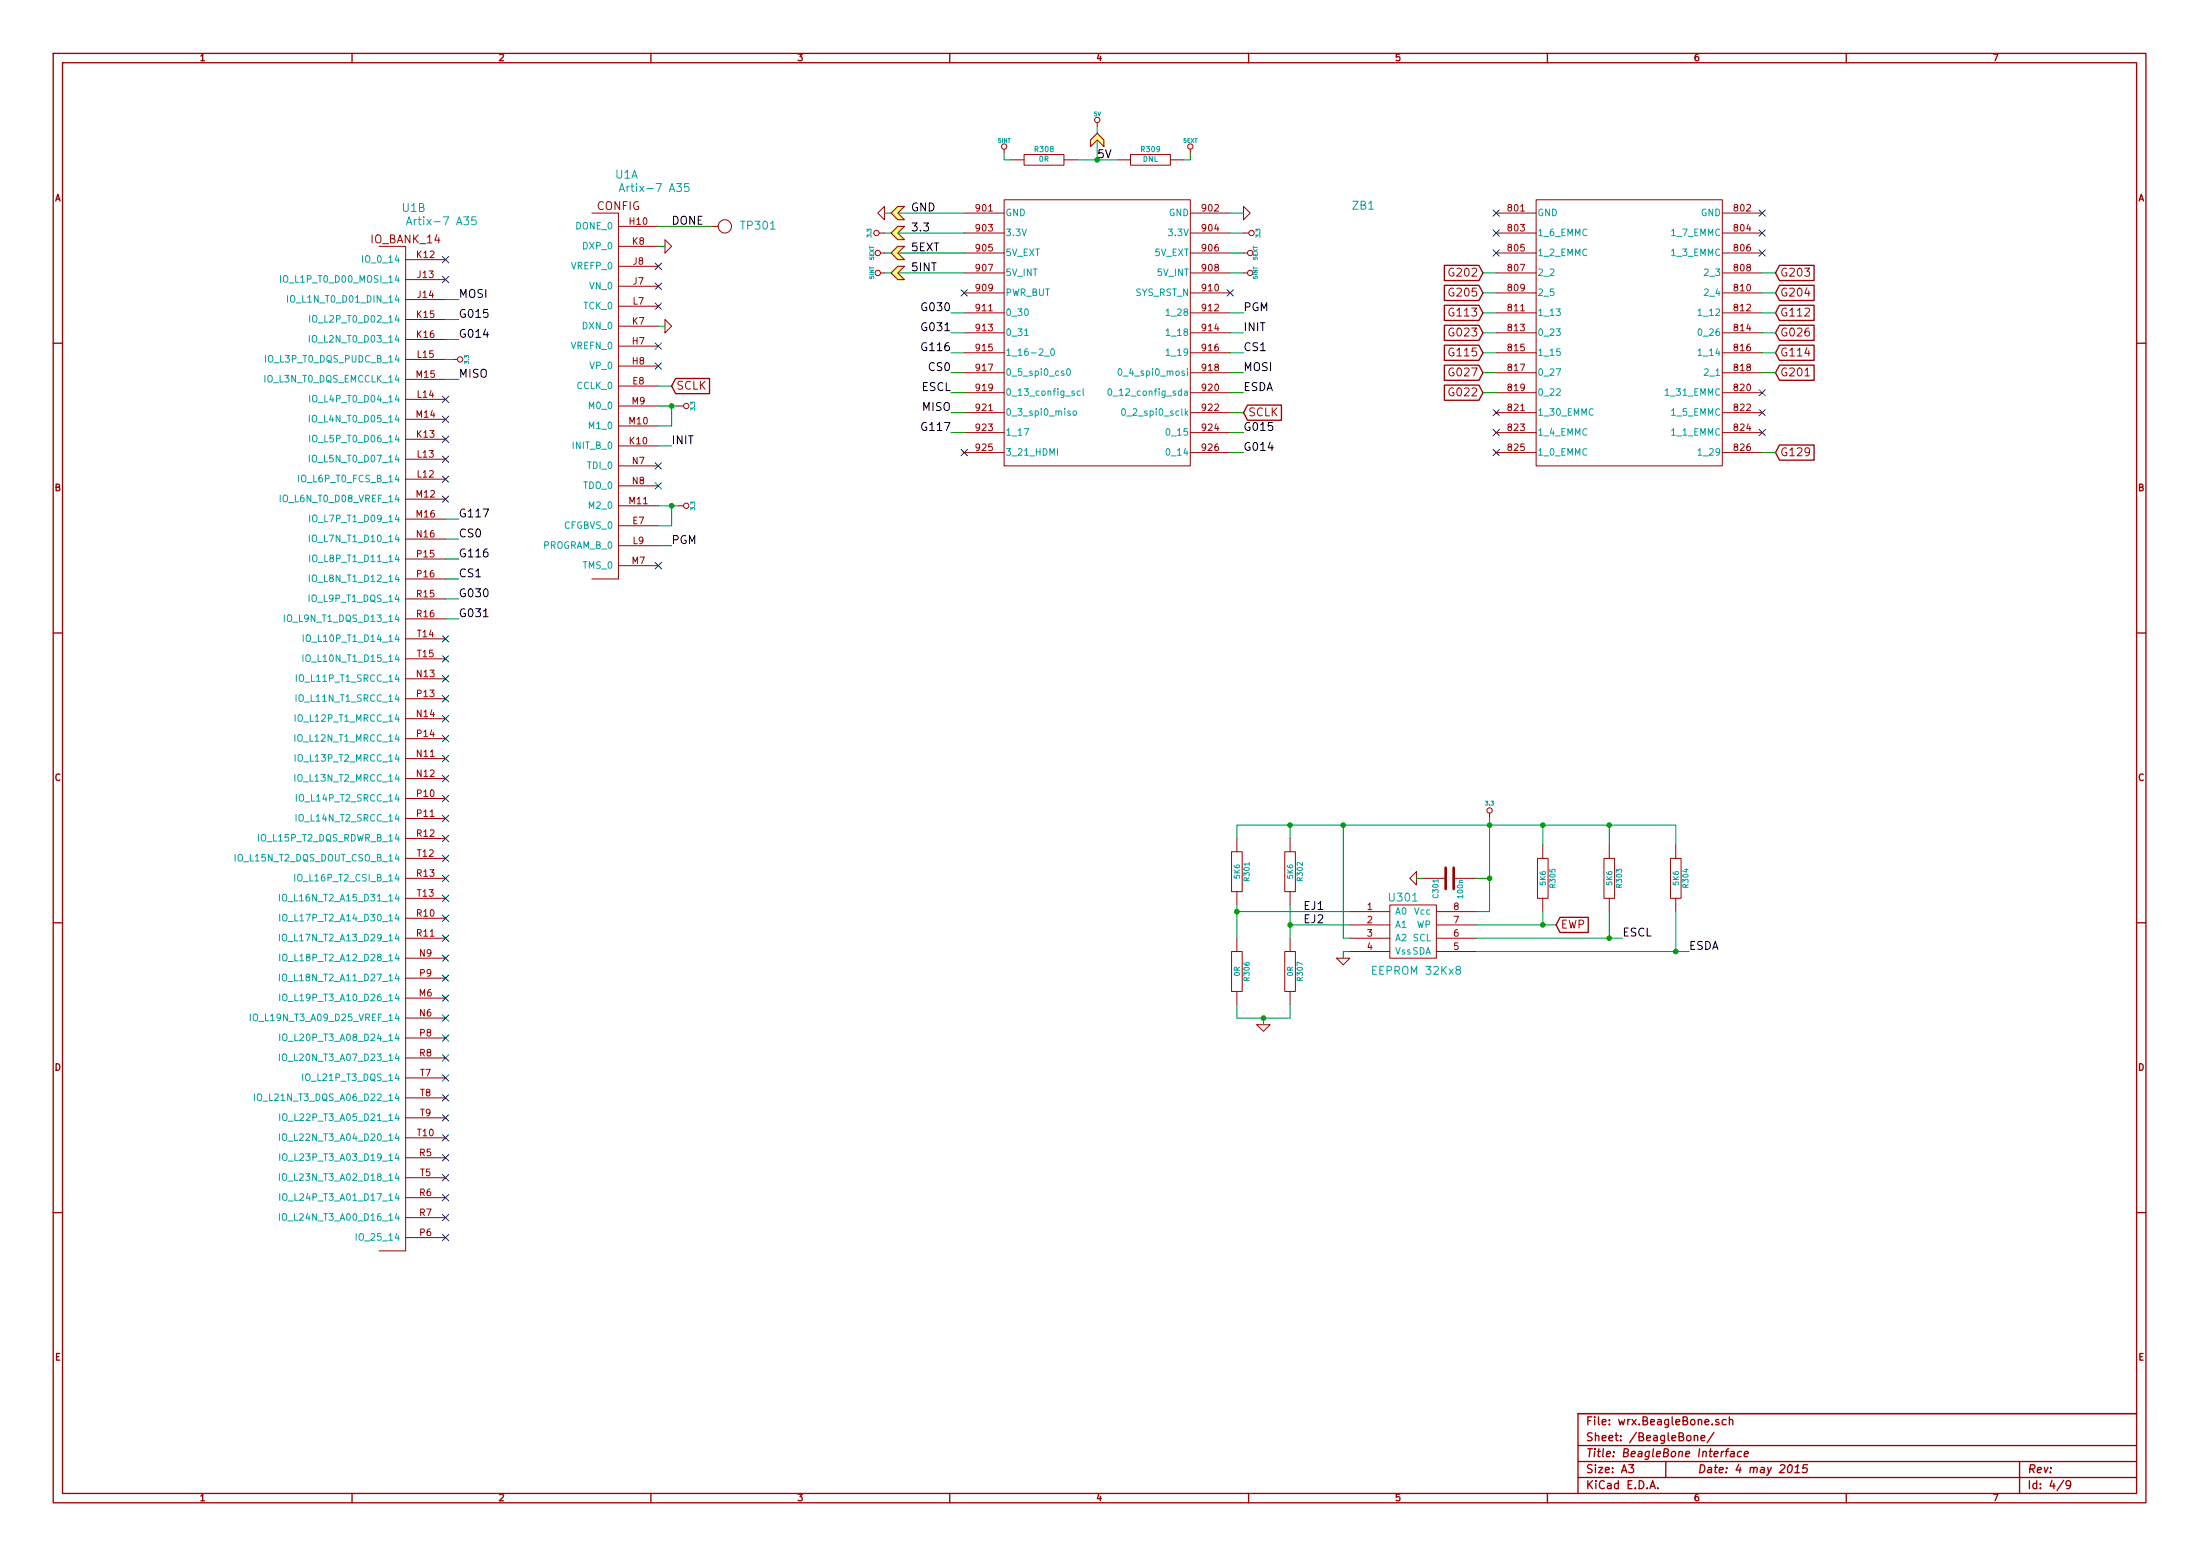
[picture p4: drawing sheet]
<svg xmlns="http://www.w3.org/2000/svg" width="420mm" height="297mm" viewBox="0 0 420 297" stroke-linecap="round" stroke-linejoin="round" font-family="sans-serif">
<g fill="none" stroke="#a00000" stroke-width=".25">
<path d="M10.2 10.2h399.6v276.7h-399.6zM11.9 12h396.2v273.1h-396.2zM67.2 10.2v1.8M124.3 10.2v1.8M181.4 10.2v1.8M238.5 10.2v1.8M295.5 10.2v1.8M352.6 10.2v1.8M275.8 50.7h6.6l.8 1.4-.8 1.5h-6.6zM275.8 54.5h6.6l.8 1.4-.8 1.5h-6.6zM275.8 58.3h6.6l.8 1.4-.8 1.5h-6.6zM339.9 50.7h6.6v2.9h-6.6l-.8-1.5z"/>
<path d="M339.9 54.5h6.6v2.9h-6.6l-.8-1.5zM339.9 58.3h6.6v2.9h-6.6l-.8-1.5zM10.2 65.5h1.7M129 72.2h6.5v2.9h-6.5l-.7-1.4zM238.3 77.3h6.4v2.9h-6.4l-.8-1.4zM275.8 62.1h6.6l.8 1.4-.8 1.5h-6.6zM275.8 65.9h6.6l.8 1.4-.8 1.5h-6.6zM275.8 69.7h6.6l.8 1.5-.8 1.4h-6.6zM275.8 73.5h6.6l.8 1.5-.8 1.4h-6.6zM339.9 62.1h6.6v2.9h-6.6l-.8-1.5zM339.9 65.9h6.6v2.9h-6.6l-.8-1.5zM339.9 69.7h6.6v2.9h-6.6l-.8-1.4z"/>
<path d="M408.1 65.5h1.7M339.9 84.9h6.6v2.9h-6.6l-.8-1.4zM10.2 120.8h1.7M408.1 120.8h1.7M10.2 176.2h1.7M297.9 175.1h5.4v2.9h-5.4l-.7-1.4zM408.1 176.2h1.7M10.2 231.5h1.7M408.1 231.5h1.7M301.4 276h106.7M301.4 279h106.7M311 279.6h1l-.5 .6 .4 .2v.6l-.2 .1-.7-.1"/>
<path d="M318.1 279v3.1M323.6 274.2v-.1a.36 .36 0 0 1 .6 .2v.7M323.6 274v1M324.9 274.5l.7-.1-.1-.3-.4-.1-.2 .3v.7h.6M327.3 273.4l-1.3 2M328.2 271.1l-.3-.1-.2 .2v.2l.5 .2v.3h-.5M329.5 277.1h.6M329.6 271.1l-.4-.1-.3 .3 .1 .6 .2 .1 .4-.1M330.2 276.6l-.4 .2-.2 1.3M330.3 271.1h.1a.36 .36 0 0 1 .5 .1v.8M330.3 270.5v1.5M330.6 277.2h.6l-.1 .9"/>
<path d="M331.2 277.5l-.7 .1-.1 .3 .2 .2 .5-.1M332.6 277.2l-.4-.1-.3 .3v.6l.2 .1 .4-.1M333.1 277.6l.8-.1-.1-.3h-.6l-.1 .7 .2 .2 .4-.1M341.6 279.8l.4-.2a.88 .88 0 0 1-.3 1.5l-.2-.1-.1-.4zM345.2 279.6h-.8l-.1 .8 .2-.2 .5 .1 .2 .2-.2 .5-.2 .1-.6-.1M385.7 279v6.1M408.1 269.9h-106.7v15.2M67.2 285.1v1.8M124.3 285.1v1.8M181.4 285.1v1.8M238.5 285.1v1.8M295.5 285.1v1.8"/>
<path d="M301.4 282.1h106.7M315.1 284.2l.5-1.5 .5 1.5M315.2 283.8h.8M316.6 284.1v.1M342.7 281.1h.9M342.9 280l.5-.4-.2 1.5M352.6 285.1v1.8M394.1 282.6l-1.3 2M395.5 283.3l-.4 .3h-.4l-.1-.3 .1-.6h.4l.3 .1a1.16 1.16 0 0 1-.3 1.3l-.4 .1"/>
</g>
<g fill="none" stroke="#a00000" stroke-width=".19">
<path d="M191.8 38.1h35.5v50.8h-35.5zM191.8 28.5v.7M193 30.5h2.6M195.6 29.5h7.6v2h-7.6zM203.2 30.5h2.5M208.3 26.7l1.2-1.3 1.3 1.3v1.3l-1.3-1.3-1.2 1.3zM209.5 23.4v.8M213.4 30.5h2.5M215.9 29.5h7.6v2h-7.6zM223.5 30.5h2.6M227.3 28.5v.7M237.5 39.4l1.3 1.3-1.3 1.2z"/>
<path d="M293.4 38.1h35.5v50.8h-35.5zM72.4 47h5.1zM77.5 47v191.8zM77.5 49.6h7.6M77.5 53.4h7.6M77.5 57.2h7.6M113 40.7h5.1zM118.1 40.7v69.8zM118.1 54.6h7.6M118.1 58.5h7.6M118.1 50.8h7.6M118.1 47h7.6"/>
<path d="M118.1 43.2h7.6M127 45.8l1.3 1.2-1.3 1.3zM135.9 43.2h1.3M167.6 40.7l1.3-1.3v2.5zM167.9 44.5h1M168.1 52.1h.8M168.1 48.3h.8M170.2 40.7l1.2-1.3h1.3l-1.3 1.3 1.3 1.2h-1.3zM170.2 44.5l1.2-1.3h1.3l-1.3 1.3 1.3 1.3h-1.3zM170.2 48.3l1.2-1.3h1.3l-1.3 1.3 1.3 1.3h-1.3zM171.4 50.8h1.3l-1.3 1.3 1.3 1.3h-1.3l-1.2-1.3zM184.1 55.9h7.7"/>
<path d="M184.1 40.7h7.7M184.1 59.7h7.7M184.1 44.5h7.7M184.1 48.3h7.7M184.1 52.1h7.7M227.3 55.9h7.6M227.3 40.7h7.6M227.3 59.7h7.6M227.3 44.5h7.6M227.3 48.3h7.6M227.3 52.1h7.6M237.5 44.5h1"/>
<path d="M237.5 52.1h.8M237.5 48.3h.8M285.7 55.9h7.7M285.7 40.7h7.7M285.7 59.7h7.7M285.7 44.5h7.7M285.7 48.3h7.7M285.7 52.1h7.7M328.9 55.9h7.6M328.9 40.7h7.6M328.9 59.7h7.6M328.9 44.5h7.6"/>
<path d="M328.9 48.3h7.6M328.9 52.1h7.6M77.5 76.2h7.6M77.5 61h7.6M77.5 68.6h7.6M77.5 72.4h7.6M77.5 64.8h7.6M86.4 68.6h1M118.1 66.1h7.6M118.1 62.3h7.6M118.1 73.7h7.6M118.1 69.9h7.6"/>
<path d="M118.1 77.5h7.6M127 61l1.3 1.3-1.3 1.2zM129.5 77.5h1.1M184.1 75h7.7M184.1 78.8h7.7M184.1 63.5h7.7M184.1 67.3h7.7M184.1 71.2h7.7M227.3 75h7.6M227.3 78.8h7.6M227.3 63.5h7.6M227.3 67.3h7.6"/>
<path d="M227.3 71.2h7.6M285.7 75h7.7M285.7 78.8h7.7M285.7 63.5h7.7M285.7 67.3h7.7M285.7 71.2h7.7M328.9 75h7.6M328.9 78.8h7.6M328.9 63.5h7.6M328.9 67.3h7.6M328.9 71.2h7.6M344.7 71.8h.9"/>
<path d="M77.5 91.5h7.6M77.5 95.3h7.6M77.5 83.9h7.6M77.5 87.7h7.6M77.5 80h7.6M77.5 99.1h7.6M118.1 88.9h7.6M118.1 92.7h7.6M118.1 85.1h7.6M118.1 81.3h7.6M118.1 96.6h7.6M129.5 96.6h1.1"/>
<path d="M184.1 82.6h7.7M184.1 86.4h7.7M227.3 82.6h7.6M227.3 86.4h7.6M285.7 82.6h7.7M285.7 86.4h7.7M328.9 82.6h7.6M328.9 86.4h7.6M77.5 106.7h7.6M77.5 114.3h7.6M77.5 102.9h7.6M77.5 110.5h7.6"/>
<path d="M77.5 118.1h7.6M113 110.5h5.1zM118.1 100.4h7.6M118.1 108h7.6M118.1 104.2h7.6M77.5 129.6h7.6M77.5 133.4h7.6M77.5 137.2h7.6M77.5 122h7.6M77.5 125.8h7.6M77.5 152.4h7.6M77.5 144.8h7.6"/>
<path d="M77.5 156.2h7.6M77.5 148.6h7.6M77.5 141h7.6M284.5 155.2v1M77.5 179.1h7.6M77.5 167.7h7.6M77.5 175.3h7.6M77.5 160.1h7.6M77.5 163.9h7.6M77.5 171.5h7.6M235.2 162.6h2v7.6h-2zM236.2 160.1v2.5"/>
<path d="M236.2 170.2v2.6M236.2 179.1v2.5M245.4 162.6h2v7.6h-2zM246.4 160.1v2.5M246.4 170.2v2.6M246.4 179.1v2.5M257.8 174h7.6M257.8 176.6h7.6M257.8 179.1h7.6M265.4 172.8h8.9v10.1h-8.9zM269.2 167.7l1.3-1.3v2.5zM271.8 167.7h4.3"/>
<path d="M274.3 174h7.6M274.3 176.6h7.6M274.3 179.1h7.6M277.6 167.7h4.3M293.6 163.9h2.1v7.6h-2.1zM294.6 161.3v2.6M294.6 171.5v2.5M306.3 163.9h2.1v7.6h-2.1zM307.3 161.3v2.6M307.3 171.5v2.5M319 163.9h2.1v7.6h-2.1zM320 161.3v2.6"/>
<path d="M320 171.5v2.5M77.5 190.5h7.6M77.5 194.3h7.6M77.5 198.2h7.6M77.5 182.9h7.6M77.5 186.7h7.6M235.2 181.6h2v7.7h-2zM236.2 189.3v2.5M240 195.6h2.6l-1.3 1.3zM245.4 181.6h2v7.7h-2zM246.4 189.3v2.5M255.3 182.9h2.5l-1.3 1.3z"/>
<path d="M257.8 181.6h7.6M274.3 181.6h7.6M77.5 205.8h7.6M77.5 202h7.6M77.5 209.6h7.6M77.5 213.4h7.6M77.5 217.2h7.6M72.4 238.8h5.1zM77.5 221h7.6M77.5 224.8h7.6M77.5 236.3h7.6M77.5 228.6h7.6"/>
<path d="M77.5 232.4h7.6"/>
<circle cx="191.8" cy="28" r=".51"/>
<circle cx="209.5" cy="22.9" r=".51"/>
<circle cx="227.3" cy="28" r=".51"/>
<circle cx="138.4" cy="43.2" r="1.27"/>
<circle cx="167.4" cy="44.5" r=".51"/>
<circle cx="167.6" cy="48.3" r=".51"/>
<circle cx="167.6" cy="52.1" r=".51"/>
<circle cx="238.8" cy="48.3" r=".51"/>
<circle cx="238.8" cy="52.1" r=".51"/>
<circle cx="239" cy="44.5" r=".51"/>
<circle cx="87.9" cy="68.6" r=".51"/>
<circle cx="131.1" cy="77.5" r=".51"/>
<circle cx="131.1" cy="96.6" r=".51"/>
<circle cx="284.5" cy="154.7" r=".51"/>
</g>
<g fill="none" stroke="#0000c0" stroke-width=".19">
<path d="M84.5 52.8l1.2 1.2M84.5 49l1.2 1.2M85.7 52.8l-1.2 1.2M85.7 49l-1.2 1.2M125.1 50.2l1.2 1.2M125.1 54l1.2 1.3M125.1 57.8l1.2 1.3M126.3 50.2l-1.2 1.2M126.3 54l-1.2 1.3M126.3 57.8l-1.2 1.3M183.5 55.3l1.3 1.2M184.8 55.3l-1.3 1.2"/>
<path d="M234.3 55.3l1.3 1.2M235.6 55.3l-1.3 1.2M285.1 43.9l1.3 1.2M285.1 47.7l1.3 1.2M285.1 40.1l1.3 1.2M286.4 43.9l-1.3 1.2M286.4 47.7l-1.3 1.2M286.4 40.1l-1.3 1.2M335.9 43.9l1.3 1.2M335.9 47.7l1.3 1.2M335.9 40.1l1.3 1.2M337.2 43.9l-1.3 1.2"/>
<path d="M337.2 47.7l-1.3 1.2M337.2 40.1l-1.3 1.2M84.5 75.6l1.2 1.2M84.5 79.4l1.2 1.3M85.7 75.6l-1.2 1.2M85.7 79.4l-1.2 1.3M125.1 65.5l1.2 1.2M125.1 69.3l1.2 1.2M126.3 65.5l-1.2 1.2M126.3 69.3l-1.2 1.2M285.1 78.2l1.3 1.2M286.4 78.2l-1.3 1.2"/>
<path d="M335.9 74.4l1.3 1.2M335.9 78.2l1.3 1.2M337.2 74.4l-1.3 1.2M337.2 78.2l-1.3 1.2M84.5 90.9l1.2 1.2M84.5 94.7l1.2 1.2M84.5 83.2l1.2 1.3M84.5 87.1l1.2 1.2M85.7 90.9l-1.2 1.2M85.7 94.7l-1.2 1.2M85.7 83.2l-1.2 1.3M85.7 87.1l-1.2 1.2"/>
<path d="M125.1 88.3l1.2 1.2M125.1 92.1l1.2 1.3M126.3 88.3l-1.2 1.2M126.3 92.1l-1.2 1.3M183.5 85.8l1.3 1.2M184.8 85.8l-1.3 1.2M285.1 82l1.3 1.2M285.1 85.8l1.3 1.2M286.4 82l-1.3 1.2M286.4 85.8l-1.3 1.2M335.9 82l1.3 1.2M337.2 82l-1.3 1.2"/>
<path d="M125.1 107.4l1.2 1.2M126.3 107.4l-1.2 1.2M84.5 125.2l1.2 1.2M84.5 129l1.2 1.2M84.5 132.8l1.2 1.2M84.5 136.6l1.2 1.2M84.5 121.3l1.2 1.3M85.7 129l-1.2 1.2M85.7 125.2l-1.2 1.2M85.7 132.8l-1.2 1.2M85.7 136.6l-1.2 1.2M85.7 121.3l-1.2 1.3"/>
<path d="M84.5 140.4l1.2 1.2M84.5 144.2l1.2 1.2M84.5 148l1.2 1.2M84.5 151.8l1.2 1.2M84.5 155.6l1.2 1.3M84.5 159.4l1.2 1.3M85.7 148l-1.2 1.2M85.7 140.4l-1.2 1.2M85.7 144.2l-1.2 1.2M85.7 151.8l-1.2 1.2M85.7 155.6l-1.2 1.3M85.7 159.4l-1.2 1.3"/>
<path d="M84.5 163.3l1.2 1.2M84.5 167.1l1.2 1.2M84.5 170.9l1.2 1.2M84.5 174.7l1.2 1.2M84.5 178.5l1.2 1.2M85.7 163.3l-1.2 1.2M85.7 167.1l-1.2 1.2M85.7 170.9l-1.2 1.2M85.7 174.7l-1.2 1.2M85.7 178.5l-1.2 1.2M84.5 182.3l1.2 1.2M84.5 186.1l1.2 1.2"/>
<path d="M84.5 189.9l1.2 1.2M84.5 193.7l1.2 1.3M84.5 197.5l1.2 1.3M85.7 182.3l-1.2 1.2M85.7 186.1l-1.2 1.2M85.7 189.9l-1.2 1.2M85.7 193.7l-1.2 1.3M85.7 197.5l-1.2 1.3M84.5 201.4l1.2 1.2M84.5 205.2l1.2 1.2M84.5 209l1.2 1.2M84.5 212.8l1.2 1.2"/>
<path d="M84.5 216.6l1.2 1.2M85.7 201.4l-1.2 1.2M85.7 205.2l-1.2 1.2M85.7 209l-1.2 1.2M85.7 212.8l-1.2 1.2M85.7 216.6l-1.2 1.2M84.5 220.4l1.2 1.2M84.5 228l1.2 1.2M84.5 231.8l1.2 1.3M84.5 235.6l1.2 1.3M84.5 224.2l1.2 1.2M85.7 220.4l-1.2 1.2"/>
<path d="M85.7 228l-1.2 1.2M85.7 231.8l-1.2 1.3M85.7 235.6l-1.2 1.3M85.7 224.2l-1.2 1.2"/>
</g>
<path d="M276.1 165.6v4.1M277.6 165.6v4.1" fill="none" stroke="#a00000" stroke-width=".51"/>
<path d="M92.3 117.7h.9" fill="none" stroke="#000" stroke-width=".19"/>
<g fill="none" stroke="#00a0a0" stroke-width=".19">
<path d="M118.3 36.6l.5-1.6 .5 1.6M118.4 36.1h.7M131.5 35h-.7l-.1 .8 .2-.2 .5 .1 .2 .2-.1 .5-.2 .2-.6-.2M53.6 52.6v1.3M54.2 52.8l.2-.2a.45 .45 0 0 1 .6 .4l-.2 .8h-.5a1.02 1.02 0 0 1-.1-1zM54.9 56.4v1.3M55.5 56.6l.3-.2a.45 .45 0 0 1 .5 .5l-.2 .7h-.4a1.02 1.02 0 0 1-.2-1zM77.6 42.9l.5-1.5 .5 1.5M77.7 42.5h.8M90.9 41.4h-.8v.7l.2-.1h.5l.2 .3-.1 .5-.2 .1-.6-.1M50.7 67.9v1.2M59.1 64v1.3"/>
<path d="M59.1 79.3v1.3M59.1 60.2v1.3M59.1 75.5v1.2M195.7 64h.7M199.4 68h1M200.8 66.7l.1-.1a.67 .67 0 0 1 .5 .6 .67 .67 0 0 1-.5 .7l-.2-.5zM203.8 70.5l.2-.1a.67 .67 0 0 1 .4 .6 .67 .67 0 0 1-.4 .7l-.3-.5zM205 78.5l.3-.1 .3 .3-.1 .5-.3 .1-.2-.1zM206.3 74.7l-.4-.1-.2 .3 .1 .5h.5M206.9 74.2v1.1l.1 .2M211.7 74.3l.2-.1a.67 .67 0 0 1 .4 .6 .67 .67 0 0 1-.4 .7l-.3-.5zM213.6 70.5l.2-.1a.67 .67 0 0 1 .5 .6 .67 .67 0 0 1-.5 .7l-.3-.5z"/>
<path d="M214.3 78.1l.2-.1a.67 .67 0 0 1 .5 .6 .67 .67 0 0 1-.5 .7l-.3-.5zM53.5 94.5v1.3M57 90.7v1.3M59.1 86.9v1.3M59.1 83.1v1.3M59.1 98.3v1.3M202 85.6v1.3M54.3 117.4v1.3M59 113.6v1.2M59.1 102.1v1.3M59.1 109.8v1.2M59.1 106v1.2"/>
<path d="M56.4 136.4v1.3M56.5 132.6v1.3M56.6 128.8v1.3M57.9 125v1.3M57.9 121.2v1.3M58.5 125.2l.2-.2a.45 .45 0 0 1 .6 .4l-.2 .8h-.5a1.02 1.02 0 0 1-.1-1zM58.5 121.4l.3-.2a.45 .45 0 0 1 .5 .4l-.2 .8h-.5a1.02 1.02 0 0 1-.1-1zM56.3 140.2v1.3M56.3 147.9v1.2M56.4 144.1v1.2M56.5 155.5v1.3M56.6 151.7v1.2"/>
<path d="M44.9 163.1v1.3M53.4 170.7v1.3M53.4 178.3v1.3M53.4 174.5v1.3M54 178.5l.2-.2a.45 .45 0 0 1 .6 .5l-.2 .8h-.5a1.02 1.02 0 0 1-.1-1.1zM54 170.9l.2-.2a.45 .45 0 0 1 .6 .5l-.2 .7h-.5a1.02 1.02 0 0 1-.1-1zM54 174.7l.3-.2a.45 .45 0 0 1 .5 .5l-.2 .8h-.4a1.02 1.02 0 0 1-.2-1.1zM56.3 166.9v1.3M47.8 193.6v1.3M48.4 193.8l.2-.2a.45 .45 0 0 1 .6 .4l-.2 .8h-.5a1.02 1.02 0 0 1-.1-1zM53.4 186v1.2M53.4 182.2v1.2"/>
<path d="M53.4 189.8v1.2M53.4 197.4v1.3M54 186.1l.2-.1a.45 .45 0 0 1 .6 .4l-.2 .8h-.5a1.02 1.02 0 0 1-.1-1.1zM54 190l.3-.2a.45 .45 0 0 1 .5 .4l-.2 .8h-.4a1.02 1.02 0 0 1-.2-1zM54 197.6l.3-.2a.45 .45 0 0 1 .5 .4l-.2 .8h-.4a1.02 1.02 0 0 1-.2-1zM54 182.3l.3-.1a.45 .45 0 0 1 .5 .4l-.2 .8h-.4a1.02 1.02 0 0 1-.2-1.1zM48.6 208.8v1.3M49.2 209l.2-.2a.45 .45 0 0 1 .6 .5l-.2 .7h-.5a1.02 1.02 0 0 1-.1-1zM53.4 201.2v1.3M53.4 216.4v1.3M53.4 212.6v1.3M54 201.4l.2-.2a.45 .45 0 0 1 .6 .4l-.2 .8h-.5a1.02 1.02 0 0 1-.1-1z"/>
<path d="M54 216.6l.2-.2a.45 .45 0 0 1 .6 .5l-.2 .8h-.5a1.02 1.02 0 0 1-.1-1.1zM54 212.8l.3-.2a.45 .45 0 0 1 .5 .5l-.2 .8h-.4a1.02 1.02 0 0 1-.2-1.1zM57.8 205v1.3M53.4 224.1v1.2M53.4 231.7v1.3M53.4 220.3v1.2M53.4 227.9v1.2M54 224.2l.2-.1a.45 .45 0 0 1 .6 .4l-.2 .8h-.5a1.02 1.02 0 0 1-.1-1.1zM54 231.9l.2-.2a.45 .45 0 0 1 .6 .4l-.2 .8h-.5a1.02 1.02 0 0 1-.1-1zM54 220.4l.3-.1a.45 .45 0 0 1 .5 .4l-.2 .8h-.4a1.02 1.02 0 0 1-.2-1.1zM54 228.1l.3-.2a.45 .45 0 0 1 .5 .4l-.2 .8h-.4a1.02 1.02 0 0 1-.2-1zM68 235.5v1.3"/>
</g>
<g fill="#ffff80" stroke="#ffff80" stroke-width=".25">
<path d="M170.2 40.7l1.2-1.3h1.3l-1.3 1.3 1.3 1.2h-1.3z"/>
<path d="M170.2 44.5l1.2-1.3h1.3l-1.3 1.3 1.3 1.3h-1.3z"/>
<path d="M208.3 26.7l1.2-1.3 1.3 1.3v1.3l-1.3-1.3-1.2 1.3z"/>
<path d="M170.2 48.3l1.2-1.3h1.3l-1.3 1.3 1.3 1.3h-1.3z"/>
<path d="M171.4 50.8h1.3l-1.3 1.3 1.3 1.3h-1.3l-1.2-1.3z"/>
</g>
<g fill="none" stroke="#00a000" stroke-width=".19">
<path d="M191.8 29.2v1.3h1.2M205.7 30.5h7.7M209.5 24.2v1.2M209.5 26.7v3.8M227.3 29.2v1.3h-1.2M85.1 57.2h2.5M125.7 47h1.3M125.7 43.2h10.2M168.9 44.5h1.3M168.9 40.7h1.3M168.9 52.1h1.3M168.9 48.3h1.3"/>
<path d="M171.4 44.5h12.7M171.4 40.7h12.7M171.4 52.1h12.7M171.4 48.3h12.7M181.6 59.7h2.5M234.9 59.7h2.6M234.9 44.5h2.6M234.9 40.7h2.6M234.9 52.1h2.6M234.9 48.3h2.6M283.2 59.7h2.5M283.2 52.1h2.5"/>
<path d="M283.2 55.9h2.5M336.5 59.7h2.6M336.5 52.1h2.6M336.5 55.9h2.6M85.1 68.6h1.3M85.1 61h2.5M85.1 64.8h2.5M85.1 72.4h2.5M125.7 62.3h1.3M125.7 77.5h3.8M125.7 73.7h2.6M128.3 77.5v3.8h-2.6"/>
<path d="M181.6 63.5h2.5M181.6 67.3h2.5M181.6 71.2h2.5M181.6 75h2.5M181.6 78.8h2.5M234.9 63.5h2.6M234.9 67.3h2.6M234.9 71.2h2.6M234.9 75h2.6M234.9 78.8h2.6M283.2 63.5h2.5M283.2 67.3h2.5"/>
<path d="M283.2 71.2h2.5M283.2 75h2.5M336.5 63.5h2.6M336.5 67.3h2.6M336.5 71.2h2.6M85.1 99.1h2.5M125.7 85.1h2.6M125.7 96.6h3.8M128.3 96.6v3.8h-2.6M181.6 82.6h2.5M234.9 82.6h2.6M234.9 86.4h2.6"/>
<path d="M336.5 86.4h2.6M85.1 110.5h2.5M85.1 102.9h2.5M85.1 106.7h2.5M85.1 118.1h2.5M85.1 114.3h2.5M125.7 104.2h2.6M246.4 157.5v2.6M256.5 157.5v21.6h1.3M284.5 156.2v17.8h-2.6M294.6 157.5v3.8M307.3 157.5v3.8"/>
<path d="M236.2 160.1v-2.6h83.8v3.8M236.2 172.8v6.3M236.2 174h21.6M246.4 172.8v6.3M246.4 176.6h11.4M270.5 167.7h1.3M281.9 167.7h2.6M281.9 176.6h15.3M281.9 179.1h28M294.6 174v2.6M307.3 174v5.1M320 174v7.6"/>
<path d="M236.2 191.8v2.5h10.2v-2.5M241.3 194.3v1.3M257.8 181.6h-1.3v1.3M281.9 181.6h40.7"/>
</g>
<g fill="#00a000" stroke="#00a000" stroke-width=".25">
<circle cx="307.3" cy="157.5" r=".41"/>
<circle cx="320" cy="181.6" r=".41"/>
<circle cx="307.3" cy="179.1" r=".41"/>
<circle cx="294.6" cy="176.6" r=".41"/>
<circle cx="128.3" cy="96.6" r=".41"/>
<circle cx="128.3" cy="77.5" r=".41"/>
<circle cx="284.5" cy="167.7" r=".41"/>
<circle cx="294.6" cy="157.5" r=".41"/>
<circle cx="284.5" cy="157.5" r=".41"/>
<circle cx="241.3" cy="194.3" r=".41"/>
<circle cx="256.5" cy="157.5" r=".41"/>
<circle cx="246.4" cy="157.5" r=".41"/>
<circle cx="246.4" cy="176.6" r=".41"/>
<circle cx="236.2" cy="174" r=".41"/>
</g>
<g font-size="2.1" fill="#00a0a0">
<text x="117.5" y="34.2">U1A</text>
<text x="76.9" y="40.5">U1B</text>
<text x="119.4" y="36.7">Artix-7 A35</text>
<text x="258.3" y="40.1">ZB1</text>
<text x="78.8" y="43.1">Artix-7 A35</text>
<text x="141.7" y="43.9">TP301</text>
<text x="265.4" y="172.2">U301</text>
<text x="262.5" y="186.1">EEPROM 32Kx8</text>
</g>
<g font-size="2.1">
<text x="209.5" y="30.3">5V</text>
<text x="174" y="40.4">GND</text>
<text x="128.3" y="43">DONE</text>
<text x="174" y="44.2">3.3</text>
<text x="174" y="51.9">5INT</text>
<text x="174" y="48">5EXT</text>
<text x="87.6" y="56.9">MOSI</text>
<text x="176.4" y="59.5">G030</text>
<text x="237.5" y="59.5">PGM</text>
<text x="87.6" y="64.6">G014</text>
<text x="87.6" y="60.7">G015</text>
<text x="176.4" y="63.3">G031</text>
<text x="237.5" y="63.3">INIT</text>
<text x="176.4" y="67.1">G116</text>
<text x="177.5" y="70.9">CS0</text>
<text x="237.5" y="70.9">MOSI</text>
<text x="237.5" y="67.1">CS1</text>
<text x="87.6" y="72.2">MISO</text>
<text x="175.9" y="74.7">ESCL</text>
<text x="237.5" y="74.7">ESDA</text>
<text x="176.2" y="78.5">MISO</text>
<text x="176.4" y="82.3">G117</text>
<text x="237.5" y="82.3">G015</text>
<text x="128.3" y="84.9">INIT</text>
<text x="237.5" y="86.1">G014</text>
<text x="87.6" y="98.8">G117</text>
<text x="87.6" y="106.5">G116</text>
<text x="87.6" y="102.7">CS0</text>
<text x="128.3" y="103.9">PGM</text>
<text x="87.6" y="110.3">CS1</text>
<text x="87.6" y="117.9">G031</text>
<text x="87.6" y="114.1">G030</text>
<text x="248.9" y="173.8">EJ1</text>
<text x="248.9" y="176.3">EJ2</text>
<text x="309.9" y="178.9">ESCL</text>
<text x="322.6" y="181.4">ESDA</text>
</g>
<g font-size="2.1" fill="#a00000">
<text x="114" y="40.2">CONFIG</text>
<text x="70.9" y="46.5">IO_BANK_14</text>
<text x="277.1" y="52.9">G202</text>
<text x="340" y="52.9">G203</text>
<text x="277.1" y="56.7">G205</text>
<text x="340" y="56.7">G204</text>
<text x="277.1" y="60.5">G113</text>
<text x="277.1" y="64.3">G023</text>
<text x="340" y="60.5">G112</text>
<text x="340" y="64.3">G026</text>
<text x="277.1" y="68.1">G115</text>
<text x="277.1" y="71.9">G027</text>
<text x="340" y="68.1">G114</text>
<text x="340" y="71.9">G201</text>
<text x="129.2" y="74.5">SCLK</text>
<text x="277.1" y="75.7">G022</text>
<text x="238.4" y="79.5">SCLK</text>
<text x="340" y="87.2">G129</text>
<text x="298.1" y="177.3">EWP</text>
<text x="302.9" y="272.1">File: wrx.BeagleBone.sch</text>
<text x="302.9" y="275.2">Sheet: /BeagleBone/</text>
<text x="302.9" y="281.3">Size: A3</text>
<text x="302.9" y="278.2">Title: BeagleBone Interface</text>
<text x="324.2" y="281.3">Date: 4 may 2015</text>
<text x="387.2" y="281.3">Rev:</text>
<text x="302.9" y="284.3">KiCad E.D.A.</text>
<text x="387.2" y="284.3">Id: 4/9</text>
</g>
<g font-size="1.8" fill="#a00000">
<text x="38.2" y="11.7">1</text>
<text x="95.3" y="11.7">2</text>
<text x="152.4" y="11.7">3</text>
<text x="209.4" y="11.7">4</text>
<text x="266.5" y="11.7">5</text>
<text x="323.6" y="11.7">6</text>
<text x="380.7" y="11.7">7</text>
<text x="10.4" y="38.5">A</text>
<text x="186.5" y="40.4">901</text>
<text x="229.7" y="40.4">902</text>
<text x="288.1" y="40.4">801</text>
<text x="331.3" y="40.4">802</text>
<text x="408.3" y="38.5">A</text>
<text x="120.3" y="43">H10</text>
<text x="120.8" y="46.8">K8</text>
<text x="186.5" y="44.2">903</text>
<text x="229.7" y="44.2">904</text>
<text x="288.1" y="44.2">803</text>
<text x="331.3" y="44.2">804</text>
<text x="79.7" y="49.3">K12</text>
<text x="79.8" y="53.1">J13</text>
<text x="121" y="50.6">J8</text>
<text x="186.5" y="48">905</text>
<text x="186.5" y="51.9">907</text>
<text x="229.7" y="48">906</text>
<text x="229.7" y="51.9">908</text>
<text x="288.1" y="48">805</text>
<text x="288.1" y="51.9">807</text>
<text x="331.3" y="48">806</text>
<text x="331.3" y="51.9">808</text>
<text x="79.8" y="56.9">J14</text>
<text x="120.9" y="58.2">L7</text>
<text x="121" y="54.4">J7</text>
<text x="186.5" y="59.5">911</text>
<text x="186.5" y="55.7">909</text>
<text x="229.7" y="55.7">910</text>
<text x="229.7" y="59.5">912</text>
<text x="288.1" y="59.5">811</text>
<text x="288.1" y="55.7">809</text>
<text x="331.3" y="55.7">810</text>
<text x="331.3" y="59.5">812</text>
<text x="79.7" y="60.7">K15</text>
<text x="79.7" y="64.6">K16</text>
<text x="120.8" y="65.8">H7</text>
<text x="120.8" y="62">K7</text>
<text x="186.5" y="63.3">913</text>
<text x="229.7" y="63.3">914</text>
<text x="288.1" y="63.3">813</text>
<text x="331.3" y="63.3">814</text>
<text x="79.8" y="68.4">L15</text>
<text x="120.8" y="69.6">H8</text>
<text x="186.5" y="67.1">915</text>
<text x="186.5" y="70.9">917</text>
<text x="229.7" y="67.1">916</text>
<text x="229.7" y="70.9">918</text>
<text x="288.1" y="67.1">815</text>
<text x="288.1" y="70.9">817</text>
<text x="331.3" y="67.1">816</text>
<text x="331.3" y="70.9">818</text>
<text x="79.6" y="72.2">M15</text>
<text x="79.8" y="76">L14</text>
<text x="120.7" y="77.3">M9</text>
<text x="120.9" y="73.4">E8</text>
<text x="186.5" y="74.7">919</text>
<text x="229.7" y="74.7">920</text>
<text x="288.1" y="74.7">819</text>
<text x="331.3" y="74.7">820</text>
<text x="79.6" y="79.8">M14</text>
<text x="79.7" y="83.6">K13</text>
<text x="120.2" y="81.1">M10</text>
<text x="186.5" y="78.5">921</text>
<text x="186.5" y="82.3">923</text>
<text x="229.7" y="78.5">922</text>
<text x="229.7" y="82.3">924</text>
<text x="288.1" y="78.5">821</text>
<text x="288.1" y="82.3">823</text>
<text x="331.3" y="78.5">822</text>
<text x="331.3" y="82.3">824</text>
<text x="79.8" y="87.4">L13</text>
<text x="120.3" y="84.9">K10</text>
<text x="120.8" y="88.7">N7</text>
<text x="186.5" y="86.1">925</text>
<text x="229.7" y="86.1">926</text>
<text x="288.1" y="86.1">825</text>
<text x="331.3" y="86.1">826</text>
<text x="10.4" y="93.8">B</text>
<text x="79.6" y="95">M12</text>
<text x="79.8" y="91.2">L12</text>
<text x="120.8" y="92.5">N8</text>
<text x="408.3" y="93.8">B</text>
<text x="79.6" y="98.8">M16</text>
<text x="120.2" y="96.3">M11</text>
<text x="120.9" y="100.1">E7</text>
<text x="79.7" y="102.7">N16</text>
<text x="79.7" y="106.5">P15</text>
<text x="120.7" y="107.7">M7</text>
<text x="120.9" y="103.9">L9</text>
<text x="79.7" y="110.3">P16</text>
<text x="79.7" y="114.1">R15</text>
<text x="79.7" y="117.9">R16</text>
<text x="79.8" y="121.7">T14</text>
<text x="79.8" y="125.5">T15</text>
<text x="79.7" y="129.3">N13</text>
<text x="79.7" y="136.9">N14</text>
<text x="79.7" y="133.1">P13</text>
<text x="79.7" y="140.8">P14</text>
<text x="10.4" y="149.1">C</text>
<text x="79.7" y="144.6">N11</text>
<text x="79.7" y="148.4">N12</text>
<text x="408.3" y="149.1">C</text>
<text x="79.7" y="152.2">P10</text>
<text x="79.7" y="156">P11</text>
<text x="79.7" y="159.8">R12</text>
<text x="79.7" y="167.4">R13</text>
<text x="79.8" y="163.6">T12</text>
<text x="79.8" y="171.2">T13</text>
<text x="261.1" y="173.8">1</text>
<text x="277.6" y="173.8">8</text>
<text x="79.7" y="175">R10</text>
<text x="79.7" y="178.9">R11</text>
<text x="261.1" y="176.3">2</text>
<text x="261.1" y="178.9">3</text>
<text x="277.6" y="178.9">6</text>
<text x="277.6" y="176.3">7</text>
<text x="80.2" y="182.7">N9</text>
<text x="261.1" y="181.4">4</text>
<text x="277.6" y="181.4">5</text>
<text x="80.1" y="190.3">M6</text>
<text x="80.2" y="186.5">P9</text>
<text x="80.2" y="194.1">N6</text>
<text x="80.2" y="197.9">P8</text>
<text x="80.2" y="201.7">R8</text>
<text x="10.4" y="204.5">D</text>
<text x="80.3" y="205.5">T7</text>
<text x="80.3" y="209.3">T8</text>
<text x="408.3" y="204.5">D</text>
<text x="80.3" y="213.1">T9</text>
<text x="79.8" y="217">T10</text>
<text x="80.2" y="220.8">R5</text>
<text x="80.3" y="224.6">T5</text>
<text x="80.2" y="228.4">R6</text>
<text x="80.2" y="232.2">R7</text>
<text x="80.2" y="236">P6</text>
<text x="10.5" y="259.8">E</text>
<text x="408.4" y="259.8">E</text>
<text x="38.2" y="286.6">1</text>
<text x="95.3" y="286.6">2</text>
<text x="152.4" y="286.6">3</text>
<text x="209.4" y="286.6">4</text>
<text x="266.5" y="286.6">5</text>
<text x="323.6" y="286.6">6</text>
<text x="380.7" y="286.6">7</text>
</g>
<g font-size="1.8" fill="#00a0a0">
<text x="192" y="41.3">GND</text>
<text x="223.1" y="41.3">GND</text>
<text x="293.6" y="41.3">GND</text>
<text x="324.7" y="41.3">GND</text>
<text x="110" y="43.9">DONE_0</text>
<text x="111.5" y="47.7">DXP_0</text>
<text x="192" y="45.1">3.3V</text>
<text x="223.4" y="45.1">3.3V</text>
<text x="293.6" y="45.1">1_6_EMMC</text>
<text x="319.3" y="45.1">1_7_EMMC</text>
<text x="69.7" y="50.2">IO_0_14</text>
<text x="109.2" y="51.5">VREFP_0</text>
<text x="192" y="48.9">5V_EXT</text>
<text x="192" y="52.7">5V_INT</text>
<text x="220.5" y="48.9">5V_EXT</text>
<text x="221.1" y="52.7">5V_INT</text>
<text x="293.6" y="48.9">1_2_EMMC</text>
<text x="293.6" y="52.7">2_2</text>
<text x="319.3" y="48.9">1_3_EMMC</text>
<text x="325.7" y="52.7">2_3</text>
<text x="54.6" y="54">IO_L1P_T0_D00_MOSI_14</text>
<text x="56" y="57.8">IO_L1N_T0_D01_DIN_14</text>
<text x="111.5" y="59.1">TCK_0</text>
<text x="112.7" y="55.3">VN_0</text>
<text x="192" y="56.6">PWR_BUT</text>
<text x="216.8" y="56.6">SYS_RST_N</text>
<text x="293.6" y="56.6">2_5</text>
<text x="325.7" y="56.6">2_4</text>
<text x="60" y="65.4">IO_L2N_T0_D03_14</text>
<text x="60.1" y="61.6">IO_L2P_T0_D02_14</text>
<text x="111.4" y="62.9">DXN_0</text>
<text x="192" y="60.4">0_30</text>
<text x="192" y="64.2">0_31</text>
<text x="223.1" y="60.4">1_28</text>
<text x="223.1" y="64.2">1_18</text>
<text x="293.6" y="60.4">1_13</text>
<text x="293.6" y="64.2">0_23</text>
<text x="324.7" y="60.4">1_12</text>
<text x="324.7" y="64.2">0_26</text>
<text x="51.3" y="69.3">IO_L3P_T0_DQS_PUDC_B_14</text>
<text x="109.1" y="66.7">VREFN_0</text>
<text x="112.8" y="70.5">VP_0</text>
<text x="192" y="68">1_16-2_0</text>
<text x="192" y="71.8">0_5_spi0_cs0</text>
<text x="214.5" y="71.8">0_4_spi0_mosi</text>
<text x="223.1" y="68">1_19</text>
<text x="293.6" y="68">1_15</text>
<text x="293.6" y="71.8">0_27</text>
<text x="324.7" y="68">1_14</text>
<text x="325.7" y="71.8">2_1</text>
<text x="50.9" y="73.1">IO_L3N_T0_DQS_EMCCLK_14</text>
<text x="60.1" y="76.9">IO_L4P_T0_D04_14</text>
<text x="110.2" y="74.3">CCLK_0</text>
<text x="192" y="75.6">0_13_config_scl</text>
<text x="212.8" y="75.6">0_12_config_sda</text>
<text x="293.6" y="75.6">0_22</text>
<text x="318.4" y="75.6">1_31_EMMC</text>
<text x="60" y="80.7">IO_L4N_T0_D05_14</text>
<text x="112.7" y="78.1">M0_0</text>
<text x="112.7" y="82">M1_0</text>
<text x="192" y="79.4">0_3_spi0_miso</text>
<text x="192" y="83.2">1_17</text>
<text x="215.2" y="79.4">0_2_spi0_sclk</text>
<text x="223.1" y="83.2">0_15</text>
<text x="293.6" y="79.4">1_30_EMMC</text>
<text x="293.6" y="83.2">1_4_EMMC</text>
<text x="319.3" y="79.4">1_5_EMMC</text>
<text x="319.3" y="83.2">1_1_EMMC</text>
<text x="60" y="88.3">IO_L5N_T0_D07_14</text>
<text x="60.1" y="84.5">IO_L5P_T0_D06_14</text>
<text x="109.5" y="85.8">INIT_B_0</text>
<text x="112.3" y="89.6">TDI_0</text>
<text x="192" y="87">3_21_HDMI</text>
<text x="223.1" y="87">0_14</text>
<text x="293.6" y="87">1_0_EMMC</text>
<text x="324.7" y="87">1_29</text>
<text x="54.3" y="95.9">IO_L6N_T0_D08_VREF_14</text>
<text x="57.6" y="92.1">IO_L6P_T0_FCS_B_14</text>
<text x="111.4" y="93.4">TDO_0</text>
<text x="60.1" y="99.7">IO_L7P_T1_D09_14</text>
<text x="107.7" y="101">CFGBVS_0</text>
<text x="112.7" y="97.2">M2_0</text>
<text x="60" y="103.5">IO_L7N_T1_D10_14</text>
<text x="60.1" y="107.4">IO_L8P_T1_D11_14</text>
<text x="103.6" y="104.8">PROGRAM_B_0</text>
<text x="60" y="111.2">IO_L8N_T1_D12_14</text>
<text x="111.4" y="108.6">TMS_0</text>
<text x="55.2" y="118.8">IO_L9N_T1_DQS_D13_14</text>
<text x="59.5" y="115">IO_L9P_T1_DQS_14</text>
<text x="59.2" y="122.6">IO_L10P_T1_D14_14</text>
<text x="57.4" y="130.2">IO_L11P_T1_SRCC_14</text>
<text x="59.1" y="126.4">IO_L10N_T1_D15_14</text>
<text x="57.1" y="137.8">IO_L12P_T1_MRCC_14</text>
<text x="57.3" y="134">IO_L11N_T1_SRCC_14</text>
<text x="57" y="141.6">IO_L12N_T1_MRCC_14</text>
<text x="57" y="149.3">IO_L13N_T2_MRCC_14</text>
<text x="57.1" y="145.5">IO_L13P_T2_MRCC_14</text>
<text x="57.4" y="153.1">IO_L14P_T2_SRCC_14</text>
<text x="49.8" y="160.7">IO_L15P_T2_DQS_RDWR_B_14</text>
<text x="57.3" y="156.9">IO_L14N_T2_SRCC_14</text>
<text x="45.4" y="164.5">IO_L15N_T2_DQS_DOUT_CSO_B_14</text>
<text x="54.8" y="172.1">IO_L16N_T2_A15_D31_14</text>
<text x="57.2" y="168.3">IO_L16P_T2_CSI_B_14</text>
<text x="54.8" y="179.7">IO_L17N_T2_A13_D29_14</text>
<text x="54.9" y="175.9">IO_L17P_T2_A14_D30_14</text>
<text x="266.4" y="174.7">A0</text>
<text x="266.4" y="177.2">A1</text>
<text x="266.4" y="179.7">A2 SCL</text>
<text x="270.2" y="174.7">Vcc</text>
<text x="270.5" y="177.2">WP</text>
<text x="54.9" y="183.6">IO_L18P_T2_A12_D28_14</text>
<text x="266.4" y="182.3">VssSDA</text>
<text x="54.8" y="187.4">IO_L18N_T2_A11_D27_14</text>
<text x="54.9" y="191.2">IO_L19P_T3_A10_D26_14</text>
<text x="49.1" y="195">IO_L19N_T3_A09_D25_VREF_14</text>
<text x="54.8" y="202.6">IO_L20N_T3_A07_D23_14</text>
<text x="54.9" y="198.8">IO_L20P_T3_A08_D24_14</text>
<text x="58.6" y="206.4">IO_L21P_T3_DQS_14</text>
<text x="50" y="210.2">IO_L21N_T3_DQS_A06_D22_14</text>
<text x="54.9" y="214">IO_L22P_T3_A05_D21_14</text>
<text x="54.8" y="217.8">IO_L22N_T3_A04_D20_14</text>
<text x="54.9" y="221.7">IO_L23P_T3_A03_D19_14</text>
<text x="54.8" y="225.5">IO_L23N_T3_A02_D18_14</text>
<text x="54.8" y="233.1">IO_L24N_T3_A00_D16_14</text>
<text x="54.9" y="229.3">IO_L24P_T3_A01_D17_14</text>
<text x="68.7" y="236.9">IO_25_14</text>
</g>
<g font-size="1.4" fill="#00a0a0">
<text x="197.7" y="29.1">R308</text>
<text x="218" y="29.1">R309</text>
<text x="198.5" y="30.9">0R</text>
<text x="218.2" y="30.9">DNL</text>
<text x="236.8" y="167.7" transform="rotate(-90 236.8 167.7)">5K6</text>
<text x="247" y="167.7" transform="rotate(-90 247 167.7)">5K6</text>
<text x="238.7" y="168.1" transform="rotate(-90 238.7 168.1)">R301</text>
<text x="248.8" y="168.1" transform="rotate(-90 248.8 168.1)">R302</text>
<text x="274.8" y="171.3" transform="rotate(-90 274.8 171.3)">C301</text>
<text x="279.5" y="171.3" transform="rotate(-90 279.5 171.3)">100n</text>
<text x="295.2" y="168.9" transform="rotate(-90 295.2 168.9)">5K6</text>
<text x="297.1" y="169.4" transform="rotate(-90 297.1 169.4)">R305</text>
<text x="307.9" y="168.9" transform="rotate(-90 307.9 168.9)">5K6</text>
<text x="309.8" y="169.4" transform="rotate(-90 309.8 169.4)">R303</text>
<text x="320.6" y="168.9" transform="rotate(-90 320.6 168.9)">5K6</text>
<text x="322.5" y="169.4" transform="rotate(-90 322.5 169.4)">R304</text>
<text x="236.8" y="186.3" transform="rotate(-90 236.8 186.3)">0R</text>
<text x="238.7" y="187.1" transform="rotate(-90 238.7 187.1)">R306</text>
<text x="247" y="186.3" transform="rotate(-90 247 186.3)">0R</text>
<text x="248.8" y="187.1" transform="rotate(-90 248.8 187.1)">R307</text>
</g>
<g font-size="1.1" fill="#00a0a0">
<text x="208.9" y="22.2">5V</text>
<text x="190.6" y="27.3">5INT</text>
<text x="226" y="27.3">5EXT</text>
<text x="166.4" y="45.2" transform="rotate(-90 166.4 45.2)">3.3</text>
<text x="240.7" y="45.2" transform="rotate(-90 240.7 45.2)">3.3</text>
<text x="167" y="53.2" transform="rotate(-90 167 53.2)">5INT</text>
<text x="167" y="49.6" transform="rotate(-90 167 49.6)">5EXT</text>
<text x="240.2" y="53.2" transform="rotate(-90 240.2 53.2)">5INT</text>
<text x="240.2" y="49.6" transform="rotate(-90 240.2 49.6)">5EXT</text>
<text x="89.6" y="69.4" transform="rotate(-90 89.6 69.4)">3.3</text>
<text x="132.8" y="78.2" transform="rotate(-90 132.8 78.2)">3.3</text>
<text x="132.8" y="97.3" transform="rotate(-90 132.8 97.3)">3.3</text>
<text x="283.7" y="153.8">3.3</text>
</g>
</svg>
